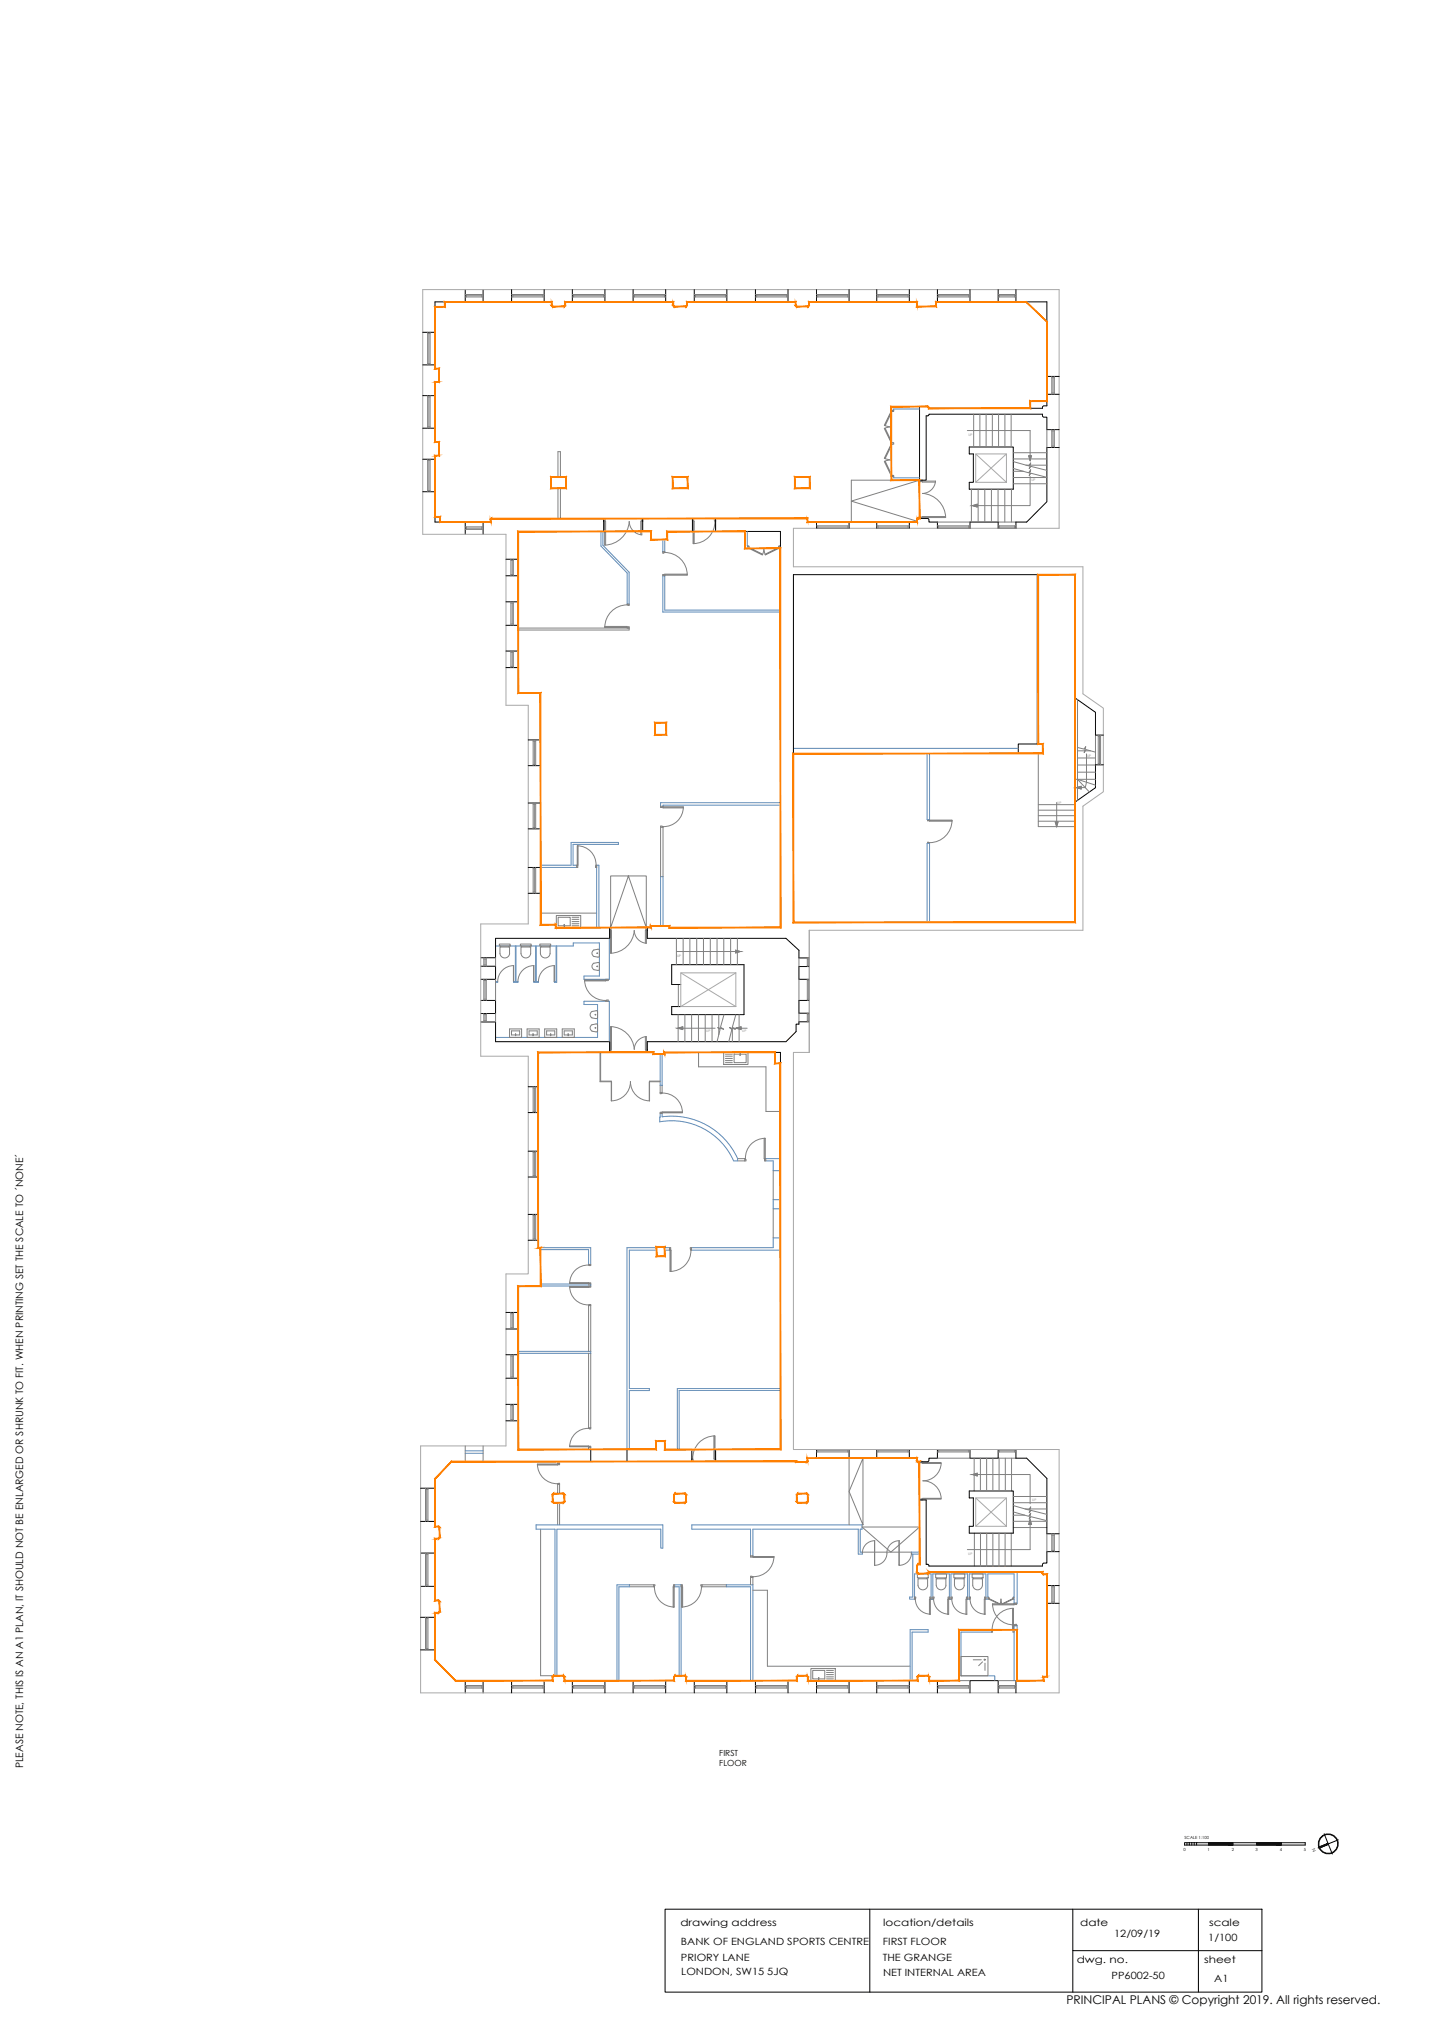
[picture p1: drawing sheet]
<svg xmlns="http://www.w3.org/2000/svg" width="594mm" height="841mm" viewBox="0 0 594 841" stroke-linecap="round" stroke-linejoin="round" font-family="sans-serif">
<!-- layer: BLOCKS -->
<g fill="none" stroke="#808080" stroke-width=".41">
<path d="M177.3 137.7v13.5M177.3 138.2h1M177.8 138.2v12.5M178.3 137.7v13.5M180.3 137.7v13.5M192.9 125.1h7.4M192.9 122.1h7.4M192.9 123.1h7.4M193.4 122.1v1M193.4 122.6h6.4M199.8 122.1v1M212.1 125.1h13.5"/>
<path d="M212.1 122.1h13.5M212.1 123.1h13.5M212.6 122.1v1M212.6 122.6h12.5M225.1 122.1v1M237.3 125.1h13.5M237.3 122.1h13.5M237.3 123.1h13.5M237.8 122.1v1M237.8 122.6h12.5M250.3 122.1v1M262.5 125.1h13.5"/>
<path d="M262.5 122.1h13.5M262.5 123.1h13.5M263 122.1v1M263 122.6h12.5M275.5 122.1v1M287.8 125.1h13.5M287.8 122.1h13.5M287.8 123.1h13.5M288.3 122.1v1M288.3 122.6h12.5M300.8 122.1v1M313.2 125.1h13.5"/>
<path d="M313.2 122.1h13.5M313.2 123.1h13.5M313.7 122.1v1M313.7 122.6h12.5M326.2 122.1v1M338.5 125.1h13.5M338.5 122.1h13.5M338.5 123.1h13.5M339 122.1v1M339 122.6h12.5M351.5 122.1v1M363.5 125.1h13.5"/>
<path d="M363.5 122.1h13.5M363.5 123.1h13.5M364 122.1v1M364 122.6h12.5M376.5 122.1v1M388.6 125.1h13.5M388.6 122.1h13.5M388.6 123.1h13.5M389.1 122.1v1M389.1 122.6h12.5M401.6 122.1v1M413.8 125.1h7.4"/>
<path d="M413.8 122.1h7.4M413.8 123.1h7.4M414.3 122.1v1M414.3 122.6h6.4M420.7 122.1v1M177.3 150.7h1M434 156v7.4M436 156v7.4M436 156.6h1.1M436.5 156.6v6.3M437.1 156v7.4M177.3 164v13.5"/>
<path d="M177.3 177h1M177.3 164.5h1M177.8 164.5v12.5M178.3 164v13.5M180.3 164v13.5M366.6 177.6l.3-.1 2.9 5.9-.3 .1zM366.6 176.3l2.9 .6-2.9 .7M369.5 170h1v.5l-1-.1zM369.5 170.4l.3 .1-2.9 6-.3-.2zM434 178.1v7.4M436 162.9h1.1M436 178.1v7.4"/>
<path d="M436 178.6h1.1M436.5 178.6v6.3M437.1 178.1v7.4M177.3 190.4v13.4M177.3 190.8h1M177.8 190.8v12.6M178.3 190.4v13.4M180.3 190.4v13.4M231.3 197.7v-10.5h1v10.5M366.6 191.3l.3-.2 2.9 5.9-.3 .2zM366.6 190l2.9 .6-2.9 .7M369.5 197.2l1-.2v.6h-1z"/>
<path d="M369.5 184.1l.3 .1-2.9 5.9-.3-.1zM369.5 183.5h1v.6h-1zM387.8 199.8h-5.4v-.8h-1.2v.7h.7v-.3h5.9a5.6 5.6 0 0 1-5.4 5.1M436 184.9h1.1M177.3 203.4h1M192.9 216.4h7.4M192.9 218.4h7.4M192.9 219.4h7.4M193.4 218.4v1M193.4 218.9h6.4M199.8 218.4v1M231.3 202.4v12.6"/>
<path d="M232.3 202.4v12.6M250.7 215.7v10.3M250.7 216.2l.2-1.2h-.6v1.2h.8v9.8M287.1 215h.5l-.2 1.1h-.3zM287.4 216.1h.4v9.2h-.4zM287.4 216.1v9.2M296.1 215h.6v1.1l-.6-.5zM296.4 216a9 9 0 0 1-9 9.3M338.5 216.4h13.5M338.5 219h13.5M338.5 218h13.5M339 218v1"/>
<path d="M339 218.5h12.5M351.5 218v1M363.5 216.4h13.5M363.5 219h13.5M363.5 218h13.5M364 218v1M364 218.5h12.5M376.5 218v1M381.9 214.5h10.1M382.4 204.5a10.3 10.3 0 0 1 9.6 10M388.6 216.4h13.5M388.6 219h13.5"/>
<path d="M388.6 218h13.5M389.1 218v1M389.1 218.5h12.5M392 214.1h-9.6v.8h-1.2v-.6l1.2 .2M401.6 218v1M413.8 216.4h7.4M413.8 219h7.4M413.8 218h7.4M414.3 218v1M414.3 218.5h6.4M420.7 218v1M211.8 231.8v6.9"/>
<path d="M211.8 232.3h1M211.8 238.2h1M212.3 232.3v5.9M212.8 231.8v6.9M214.8 231.8v6.9M265.6 221.6v-5.4h.8v-1.2h-.6v.7h.3v6M266.1 221.7a5.7 5.7 0 0 1-5.2-5.5 10.5 10.5 0 0 1-10.2 9.8M274.8 238.1l.8 .2v.4h-.8zM274.8 228.7h.8v.4l-.8 .2zM275.6 238h9.3v.3h-9.3zM275.6 238.3h9.3M275.6 229a9.3 9.3 0 0 1 9.3 9.3"/>
<path d="M310.1 226.3h.5l-.2 1h-.3zM310.6 227l5.6 2.7-.2 .3-5.6-2.7zM316.1 230l.6-2.7 .6 2.7M317.2 229.7l5.5-2.7 .2 .3-5.6 2.7zM322.7 226.3h.6v1h-.4zM429.9 238.2v70.2M430.4 238.2v70.2M211.8 249.5v9.7M211.8 258.7h1M211.8 250h1M212.3 250v8.7M212.8 249.5v9.7"/>
<path d="M214.8 249.5v9.7M250.7 259.7h9.3v.3h-9.3zM260 250.4h.8v.5l-.8-.2zM260 250.7a9.3 9.3 0 0 0-9.3 9.3M211.8 269.9v6.8M211.8 270.4h1M211.8 276.2h1M212.3 270.4v5.8M212.8 269.9v6.8M214.8 269.9v6.8M214.8 260.3h46M250.7 260h9.3"/>
<path d="M260 260l.8-.2v1.3h-46M260 260v.3M221 306.7v10.7M221 307.2h1.1M221 316.9h1.1M221.5 307.2v9.7M222.1 306.7v10.7M224.1 306.7v10.7M454.2 304.7v12.3M455.3 316.5h1M455.3 305.2h1M455.3 304.7v12.3"/>
<path d="M455.8 305.2v11.3M456.3 304.7v12.3M221 332.9v10.7M221 333.4h1.1M221.5 333.4v9.7M222.1 332.9v10.7M224.1 332.9v10.7M273.9 334.2h1v.3l-1 .2zM274.9 334.5h8.4v.4h-8.4zM274.9 334.5h8.4M283.3 334.5a8.1 8.1 0 0 1-8.4 8.1M384.6 339.7h.8v.3l-.8 .2z"/>
<path d="M394.7 340a9.3 9.3 0 0 1-9.3 9.3M221 359.6v10.7M221 343.1h1.1M222.1 359.6v10.7M224.1 359.6v10.7M239.1 358.6h.3l.1 1h-.4zM239.4 350.6h.2v8h-.2zM239.4 350.6v8M239.4 350.6a7.8 7.8 0 0 1 7.7 8M247.1 358.6h.3v1h-.5zM273.9 342.9h1M274.9 342.6l-1-.2v21"/>
<path d="M274.9 342.6v20.8M384.6 349.1l.8 .2v.3h-.8zM385.4 340h9.2v.4h-9.2zM385.4 340h9.2M221 360.1h1.1M221 369.8h1.1M221.5 360.1v9.7M224.1 378.5h23.3M230.6 379.5h10.1v5h-10.1zM200.6 400h1M200.6 397.5h1M200.6 397v3.5"/>
<path d="M201.1 397.5v2.5M201.6 397v3.5M205.4 397v3.5M207 391.3h4.5v.8h-4.5zM207.5 392.1v.4h3.5v-.4M207.5 392.5h-.2v2.7a2.01 2.01 0 0 0 2 1.9 2.01 2.01 0 0 0 2-1.9M211 392.5h.2v2.7M215.7 391.3h4.5v.8h-4.5zM216.2 392.1v.4h3.6v-.4M216.2 392.5h-.2v2.7a2.01 2.01 0 0 0 2 1.9 2.01 2.01 0 0 0 2-1.9v-2.7h-.2M223.8 391.3h4.5v.8h-4.5zM224.3 392.1v.4h3.5v-.4"/>
<path d="M224.3 392.5h-.3v2.7a2.01 2.01 0 0 0 2 1.9 2.01 2.01 0 0 0 2-1.9v-2.7h-.2M233.8 383.7h-2.4v-3.5h5v3.5h-2.4M233.8 383.2l.2 .7zM237.2 383.7h2.8M237.2 381.1h2.8M237.2 382h2.8M237.2 380.2h2.8M237.2 382.9h2.8M246.2 393.8l1.8-.4 .5 .5-.1 2.6-.4 .2-1.8-.3M246.2 393.8a1.5 1.5 0 0 0 0 2.6M246.2 399.2a1.5 1.5 0 0 0 0 2.7M247.9 399l-1.7 .3"/>
<path d="M247.9 399l.6 .3v2.5M253.1 385.2v9.9a10.1 10.1 0 0 0 9.8-9.4 5.5 5.5 0 0 0 5.1 5.3v-5.8h-.3v-.7h.7v1.2h-.9v5.3M253.1 385.7l.2-1.2h-.6v1.2h.8v9.4M331.2 397.1v3.5M334.7 397.5h.8M334.7 397.1v3.5M335.1 397.5v2.7M335.5 397.1v3.5M200.6 414.2h1M200.6 405.9v8.8M200.6 406.4h1M201.1 406.4v7.8"/>
<path d="M201.6 405.9v8.8M205.4 405.9v8.8M212.9 400.3v6.6zM213 400.2a6.6 6.6 0 0 0-6.7 6.7M221.2 400.3l.1 6.6zM221.3 400.2a6.6 6.6 0 0 0-6.6 6.7M229.7 400.3l.1 6.6zM229.8 400.2a6.6 6.6 0 0 0-6.6 6.7M242.3 406.3h8.8v.3h-8.7zM242.3 406.3h8.8M242.4 406.2a8.5 8.5 0 0 0 8.7 8.5M245.1 419.5l2-.6 .5 .2-.1 3-2.4-.4-.5-1.1z"/>
<path d="M248.5 401.8l-.5 .4-1.8-.3M251.1 405.9h1v.6l-1-.2zM251.1 414.7l1-.2v.5h-1zM281.2 408.1v9.1M331.2 405.9v8.8M331.2 420v3.5M334.7 406.3h.8M334.7 414.3h.8M334.7 400.2h.8M334.7 405.9v8.8M334.7 420v3.5M335.1 406.3v8"/>
<path d="M335.5 405.9v8.8M335.5 420v3.5M200.6 423.1h1M200.6 420.1v3.5M200.6 420.6h1M201.1 420.6v2.5M201.6 420.1v3.5M205.4 420.1v3.5M211.2 426.5h5v3.5h-5zM213.7 428.5l.1 .8zM213.7 429h-1.7v-1.7h3.4v1.7h-1.6M218.5 426.5h5v3.5h-5z"/>
<path d="M220.9 428.5l.2 .8zM220.9 429h-1.6v-1.7h3.4v1.7h-1.6M225.8 426.5h5v3.5h-5zM228.2 428.5l.2 .8zM228.2 429h-1.6v-1.7h3.4v1.7h-1.6M233.1 426.5h5v3.5h-5zM235.5 428.5l.2 .8zM235.5 429h-1.6v-1.7h3.4v1.7h-1.6M245.1 425l2-.6 .5 .2-.1 3-2.4-.5-.5-1.1zM248.8 436.2v12.2h4.7l-.1 7.9M249 436.2v11.9h4.4v8.2M253.5 425.6v9.4h-.8v1.2h.6l-.2-1.2"/>
<path d="M268 429.7v5.8h-.3v.7h.7v-1.2h-.9v-5.2M268 429.6a5.5 5.5 0 0 0-5.1 5.4 10.1 10.1 0 0 0-9.8-9.5v10M289.6 436.2v6h27.9v18.5h6.1M300 436.2h10.1v5h-10.1zM300.7 437h2.9M300.7 439.6h2.9M300.7 438.7h2.9M300.7 437.8h2.9M306.8 437h-2.5v3.5h5v-3.5h-2.4M306.8 436.7l.1 .8zM334.7 423.1h.8M334.7 420.4h.8"/>
<path d="M335.1 420.4v2.7M221 450.5v10.7M221 451h1.1M221.5 451v9.7M222.1 450.5v10.7M223.1 450.5v10.7M261.3 448.4h.1M261.4 448.4a7.9 7.9 0 0 1-8 7.9M261.4 448.4a7.9 7.9 0 0 0 7.9 7.9M273.7 449.9v3.4l.8-.2v-3.2M273.7 448.4h-4.5l.1 7.9M273.7 448.1h-4.4v8.2"/>
<path d="M273.7 452.8h.8M274.5 453.1a8.1 8.1 0 0 1 8.4 8.1M300.7 440.5h2.9M221 477.2v10.7M221 460.7h1.1M221 477.7h1.1M221.5 477.7v9.7M222.1 477.2v10.7M223.1 477.2v10.7M273.7 461l.8 .2v.3h-.8zM274.5 461.2h8.4M282.9 460.9h-8.4v.3h8.4"/>
<path d="M282.9 460.9v.3M316.8 471.8h.4v8.5h-.4zM317.1 471.8a8.1 8.1 0 0 0-8.1 8.4M317.2 471.8v8.5M221 487.4h1.1M305.8 480.3h3.2M308.7 480.3v.9M309 480.3l.2 .9h-3.4M317.2 480.3h.3v.9h-.6zM320.5 485.3v12M221 513.6h1.1M221 503.9h1.1"/>
<path d="M221 503.4v10.7M221.5 503.9v9.7M222.1 503.4v10.7M223.1 503.4v10.7M277.5 517.2h.5l-.2 1h-.3zM277.8 518.2h.4v8.8h-.4zM277.8 518.2v8.8M286.2 517.2h.5v1h-.3zM286.4 518.1a8.6 8.6 0 0 1-8.5 8.9M320.5 501v12.1M236.2 531.7h7.8v.3h-7.8zM236.2 533.3h7.8v.3h-7.8z"/>
<path d="M236.2 532h7.8M236.2 533.3h7.8M236.2 533.3a7.6 7.6 0 0 0 7.8 7.6M244 532l.9-.2v.4h-.9zM244 524.1h.9v.5l-.9-.2zM244 533h.9v.5l-.9-.2zM244 524.4a7.6 7.6 0 0 0-7.8 7.5M211.8 544v6.9M211.8 550.4h1M211.8 544.5h1M212.3 544.5v5.9M212.8 544v6.9"/>
<path d="M214.8 544v6.9M244 540.9l.9-.2v19.4M244 540.9v19.2M244 541.2h.9M211.8 561.5v9.8M211.8 562h1M211.8 570.8h1M212.3 562v8.8M212.8 561.5v9.8M214.8 561.5v9.8M244 560.9v31.2M244.9 560.9v31.4l-.9-.2"/>
<path d="M192.9 599.3v6.5M200.3 599.3v6.5M211.8 588.5h1M211.8 582.6h1M211.8 582.1v6.8M212.3 582.6v5.9M212.8 582.1v6.8M214.8 582.1v6.8M236.2 599.3h7.8v.3h-7.8zM236.2 599.6h7.8M244 599.6l.9-.1v.4h-.9zM244 591.8h.9"/>
<path d="M244 592.1a7.6 7.6 0 0 0-7.8 7.5M296 595.2h.3v9.5h-.3zM296.3 595.2v9.5M296.4 595.2a9.2 9.2 0 0 0-9.2 9.5M176.4 616.9v13.7M176.4 617.4h1M176.9 617.4v12.7M177.4 616.9v13.7M180.3 616.9v13.7M222.8 606.9h8.4v.4h-8.4zM222.8 606.9h8.4M222.8 606.9a8.1 8.1 0 0 0 8.4 8.1"/>
<path d="M231.2 606.6h.8v.5l-.8-.2zM231.2 615l.8-.2v4.3M231.2 615v4.1M231.2 615.3h.8M286.8 604.7h.4l.2 1.1h-.6zM296.3 604.7h.4v1.1h-.6zM338.5 604.4h13.5M338.5 600.8h13.5M338.5 601.8h13.5M339 600.8v1M339 601.3h12.5M351.5 600.8v1"/>
<path d="M363.5 604.4h13.5M363.5 600.8h13.5M363.5 601.8h13.5M364 600.8v1M364 601.3h12.5M376.5 600.8v1M381.6 605.9h1v.3l-1 .2zM382.6 606.2h7.6v.4h-7.6zM388.6 604.4h13.5M388.6 600.8h13.5M388.6 601.8h13.5M389.1 600.8v1"/>
<path d="M389.1 601.3h12.5M390.2 606.6a7.6 7.6 0 0 1-7.6 7.2 7.5 7.5 0 0 1 7.6 7.2M401.6 600.8v1M413.8 604.4h7.4M413.8 600.8h7.4M413.8 601.8h7.4M414.3 600.8v1M414.3 601.3h6.4M420.7 600.8v1M176.4 630.1h1M224.1 633.8v60.8h5.4M231.2 622.9v9.2"/>
<path d="M232 622.9v9.2M362.6 638.7v10.1a5.1 5.1 0 0 0 5.1-5.1M362.6 638.7v10.1M362.7 638.6a5.1 5.1 0 0 0-5.2 5.1M372.8 638.7l-.1 10.1a5.1 5.1 0 0 0 5.2-5.1M372.8 638.7v10.1M372.8 638.6a5.1 5.1 0 0 0-5.1 5.1M381.6 621.3l1 .1v.3h-1zM382.6 621.1h7.6v.3h-7.6zM434 635.7v7.5M436 635.7v7.5M436 636.3h1.1"/>
<path d="M436.5 636.3v6.3M437.1 635.7v7.5M176.4 643.7v13.8M176.4 657h1M176.4 644.3h1M176.9 644.3v12.7M177.4 643.7v13.8M180.3 643.7v13.8M260.9 656.9h10.6l-.2 .8M260.9 657.7h10.4M271 656.9v.8M271.3 657.7a8.1 8.1 0 0 0 8.1 8.4"/>
<path d="M279.1 657.7h.3v8.4h-.3zM279.2 656.9h.5v.8h-.3zM279.4 657.7v8.4M282.4 656.9h.5l-.2 .8h-.3zM282.7 657.7h.3v8.4h-.3zM282.7 657.7v8.4M290.8 657.7a8.1 8.1 0 0 1-8.1 8.4M290.8 657.7h10.3M291.1 656.9v.8M301.1 656.9h-10.5l.2 .8M311.1 644.9h1v.3l-1 .2zM311.1 653.9h1"/>
<path d="M312.1 645.2h8.7v.4h-8.7zM312.1 653.6l-1-.2v3.5M312.1 659.2h6v31.5h59.2M312.1 653.6v3.3M312.1 645.2h8.7M320.8 645.2a8.4 8.4 0 0 1-8.6 8.3M362.5 648.4h.1M372.7 648.4h.1M380.3 652.4h4.5v1.6h-4.5zM380.8 654v.4h3.5v-.4M380.8 654.4h-.2v2.7a2.01 2.01 0 0 0 2 1.9 2.01 2.01 0 0 0 2-1.9M384.3 654.4h.3v2.7"/>
<path d="M387.9 652.4h4.5v1.6h-4.5zM388.4 654v.4h3.5v-.4M388.4 654.4h-.3v2.7a2.04 2.04 0 0 0 2 1.9 2.04 2.04 0 0 0 2.1-1.9l-.1-2.7h-.2M395.4 652.4h4.6v1.6h-4.6zM395.9 654v.4h3.6v-.4M395.9 654.4h-.2v2.7a2.04 2.04 0 0 0 2 1.9 2.04 2.04 0 0 0 2-1.9v-2.7h-.2M403 652.4h4.5v1.6h-4.5zM403.5 654v.4h3.5v-.4M403.5 654.4h-.2v2.7a2.01 2.01 0 0 0 2 1.9 2.01 2.01 0 0 0 2-1.9v-2.7h-.3M434 657.2v7.4M436 657.2v7.4M436 642.6h1.1"/>
<path d="M436 657.7h1.1M436.5 657.7v6.4M437.1 657.2v7.4M176.4 670.4v13.5M176.4 670.9h1M176.9 670.9v12.5M177.4 670.4v13.5M180.3 670.3v13.6M379.1 662h.5l-.2 .8h-.3zM379.5 662.8a6.2 6.2 0 0 0 6.2 6.3M385.3 662.8h.4v6.3h-.4zM385.5 662h.5v.8h-.3z"/>
<path d="M386.7 662h.5l-.2 .8h-.3zM387.1 662.8a6.2 6.2 0 0 0 6.2 6.3M392.9 662.8h.4v6.3h-.4zM393.1 662h.5v.8h-.3zM394.3 662h.5l-.2 .8h-.3zM394.6 662.8a6.2 6.2 0 0 0 6.2 6.3M400.5 662.8h.3v6.3h-.3zM400.6 662h.6v.8h-.4zM401.8 662h.5l-.2 .8h-.3zM402.2 662.8a6.2 6.2 0 0 0 6.2 6.3M408.1 662.8h.3v6.3h-.3zM408.2 662h.5v.8h-.3z"/>
<path d="M409.7 662.1h.3l-.1 .7h-.2zM410 662.6l4.6 2.2-.2 .2-4.5-2.2zM411 675.5h.3l.2 1h-.5zM411.4 664.9h9v.3h-9zM411.4 664.9h9M411.5 664.8a8.7 8.7 0 0 0 9 8.7M414.5 665l.5-2.2 .5 2.2M415.4 664.8l4.5-2.2 .1 .2-4.5 2.2zM419.8 666.7h.3v8.8h-.3zM419.9 662.1h.4v.7h-.3zM420.1 675.5h.3v1h-.5zM420.1 666.7v8.8"/>
<path d="M420.1 666.7a8.8 8.8 0 0 0-8.8 8.8M420.4 664.5h1.1v.6l-1.1-.2zM420.4 673.5l1.1-.2v.5h-1.1zM436 664.1h1.1M176.4 683.4h1M192.9 696.6h7.4M192.9 699.7h7.4M192.9 698.7h7.4M193.4 699.2h6.4M193.4 698.7v1M199.8 698.7v1M212.1 696.6h13.5"/>
<path d="M212.1 699.7h13.5M212.1 698.7h13.5M212.6 699.2h12.5M212.6 698.7v1M225.1 698.7v1M237.3 696.6h13.5M237.3 699.7h13.5M237.3 698.7h13.5M237.8 699.2h12.5M237.8 698.7v1M250.3 698.7v1M262.5 696.6h13.5"/>
<path d="M262.5 699.7h13.5M262.5 698.7h13.5M263 699.2h12.5M263 698.7v1M275.5 698.7v1M287.8 696.6h13.5M287.8 699.7h13.5M287.8 698.7h13.5M288.3 699.2h12.5M288.3 698.7v1M300.8 698.7v1M313.2 696.6h13.5"/>
<path d="M313.2 699.7h13.5M313.2 698.7h13.5M313.7 699.2h12.5M313.7 698.7v1M326.2 698.7v1M336.2 691.6h10.1v5h-10.1zM338.5 696.6h13.5M338.5 699.7h13.5M338.5 698.7h13.5M339 699.2h12.5M339 698.7v1M339.3 695.9h-2.4v-3.5h5v3.5h-2.4"/>
<path d="M339.3 695.4l.2 .7zM342.6 695.9h2.9M342.6 693.2h2.9M342.6 694.1h2.9M342.6 692.4h2.9M342.6 695.1h2.9M351.5 698.7v1M363.5 696.6h13.5M363.5 699.7h13.5M363.5 698.7h13.5M364 699.2h12.5M364 698.7v1"/>
<path d="M376.5 698.7v1M388.6 696.6h13.5M388.6 699.7h13.5M388.6 698.7h13.5M389.1 699.2h12.5M389.1 698.7v1M398.4 686.6h11.2v8h-11.2zM401.6 698.7v1M403.5 688h3.3M407.3 688.8l-1.6 1.6M408.3 689.4v3M413.8 696.6h7.4"/>
<path d="M413.8 699.7h7.4M413.8 698.7h7.4M414.3 699.2h6.4M414.3 698.7v1M420.7 698.7v1"/>
<circle cx="247.6" cy="395.1" r=".15"/>
<circle cx="247.6" cy="400.6" r=".15"/>
<circle cx="246.9" cy="420.6" r=".15"/>
<circle cx="246.9" cy="426" r=".15"/>
<circle cx="408.2" cy="688" r=".23"/>
</g>
<!-- layer: WALLS -->
<g fill="none" stroke="#000" stroke-width=".41">
<path d="M192.9 120v5.1h-12.6v12.6h-5M200.3 120v5.1h11.8v-5.1M225.6 120v5.1h3.1v1.5l.5 .4h4.8l.4-.4v-1.5h2.9v-5.1M250.8 120v5.1h11.7v-5.1M276 120v5.1h3.1v1.5l.4 .4h4.9l.4-.4v-1.5h3v-5.1M301.3 120v5.1h11.9v-5.1M326.7 120v5.1h3.1v1.5l.4 .4h4.8l.4-.4v-1.5h3.1v-5.1M352 120v5.1h11.5v-5.1M377 120v5.1h3.1v1.9h8v-1.9h.5v-5.1M402.1 120v5.1h11.7v-5.1M421.2 120v5.1h12.8v30.9h5.1M175.3 151.2h5v1.6h1.6v5.6h-1.6v5.6h-5"/>
<path d="M175.3 177.5h5v5.7h1.6v5.6h-1.6v1.6h-5M439.1 163.4h-5.1v4.8h-1.4l-.4 .4v.6h-47.1l-.4-.6h-3.5v30.4h2.8v-26.6h.7l.4-.7h47.1v.8l.4 .4h1.4v5.2h5.1M228.5 197.7h6.2v4.7h-6.2zM278.8 197.7h6.2v4.7h-6.2zM329.5 197.7h6.2v4.7h-6.2zM401.8 185.3h18.3v17.5h-18.3v-2.9h1.7v-11.7h-1.7zM439.1 185.5h-5.1v22.5l-8.4 8.4h-4.4v2.6M175.3 203.8h5v12.6h12.6v5.1M266.4 215h20.7v5.3h-10.5v3.3h-6.7v-3.3h-3.5zM338.5 219v-2.6h-3.8v-1.4h-38v5.3h26.9v164.2h-46.1v-.6h-7.7v.6h-1.4v4.4h57.4l5.4 5v3.2h4.3M352 219v-2.6h11.5v2.6M377 219v-2.6h3.2v-1.1l.4-.4h4.1l.4 .4v1.1h3.5v2.6"/>
<path d="M402.1 219v-2.6h11.7v2.6M200.3 221.5v-5.1h3.1v-1.1l.4-.3h46.5v5.3h-35.5v11.5h-5M209.8 238.7h5v10.8h-5M209.8 259.2h5v10.7h-5M209.8 276.7h5v10.6h9.3v19.4h-5.1M271.5 299.6h4.7v4.9h-4.7zM219 317.4h5.1v15.5h-5.1M422.1 308.4h10.2v3.9h-10.2zM457.4 304.7h-3.2v-9.4l-8.5-6v-51.1h-116.8v144.1h116.8v-49.8l8.5-6v-9.5h3.2M219 343.6h5.1v16h-5.1M219 370.3h5.1v13h6.3v1.2h22.3v4.4h-47.3v8.1h-6.1M199.3 400.5h6.1v5.4h-6.1"/>
<path d="M199.3 414.7h6.1v5.4h-6.1M282.2 408.1h-3.7v-8.2h29.9v20.7h-29.9v-3.4h3.7M335.5 414.7h-4.3v5.3h4.3M335.5 400.6h-4.3v5.3h4.3M199.3 423.6h6.1v8.2h47.3v4.4h-29.6v14.3h-4.1M335.5 423.5h-4.3v1h-1.2v3.1l-4.2 4.2h-57.4v4.4h2.5v.7h4.5v-.7h48.2v164.6h-26.9v5h33.5v.2h4.1l.4-.4v-1.2h3.8v-3.6M219 461.2h4.1v16h-4.1M219 487.9h4.1v15.5h-4.1M219 514.1h4.1v3.1h1v15.9h-9.3v10.9h-5M272.2 516.8h3.3v3.9h-3.3zM209.8 550.9h5v10.6h-5M209.8 571.3h5v10.8h-5"/>
<path d="M209.8 588.9h5v11.9h30.1v5h-57.7l-6.9 7.1v4h-5.9M229.5 619.1h4.1l.4 .4v3l-.4 .4h-4.1l-.4-.4v-3zM259.9 600.8h12v-3.4h3.7v3.4h11.2v5h-26.9zM279.8 619.1h4.3l.3 .4v3l-.3 .4h-4.3l-.4-.4v-3zM330.7 619.1h3.8l.4 .4v3l-.4 .4h-3.8l-.4-.4v-3zM352 600.8v3.6h11.5v-3.6M377 600.8v3.6h3.2v1.1l.4 .4h4.1l.4-.4v-1.1h3.5v-3.6M401.8 618h18.3v17.5h-18.3v-2.8h1.7v-11.8h-1.7zM402.1 600.8v3.6h11.7v-3.6M421.2 600.8v3.6h4.4l8.4 8.4v22.9h5.1M174.4 630.6h5.9v2.1h1.5l.4 .5v4.1l-.4 .4h-1.5v6h-5.9M174.4 657.5h5.9v5.9h1.5l.4 .4v4.3l-.4 .4h-1.5v1.9h-5.9"/>
<path d="M439.1 643.2h-5.1v4.7h-1.4l-.4 .4v.8h-47.1l-.4-.7h-.7v-26.7h-2.8v26.7h-.6l-.4 .4v3l.4 .5h4.1l.4-.8h47.1v.7l.4 .4h1.4v4.6h5.1M439.1 664.6h-5.1v30.4h-1.4v1.6h-11.4v5.1M174.4 683.9h5.9v4.1l8.5 8.6h4.1v5.1M200.3 701.7v-5.1h11.8v5.1M225.6 701.7v-5.1h3.5v-1.6l.4-.4h4.1l.4 .4v1.6h3.3v5.1M250.8 701.7v-5.1h11.7v5.1M276 701.7v-5.1h3.4v-1.6l.4-.4h4.3l.3 .4v1.6h3.4v5.1M301.3 701.7v-5.1h11.9v5.1M326.7 701.7v-5.1h3.6v-1.6l.4-.4h3.8l.4 .4v1.6h3.6v5.1M352 701.7v-5.1h11.5v5.1M377 701.7v-5.1h3.4v-1.6l.4-.4h4l.4 .4v1.6h3.4v5.1M402.1 701.7v-5.1h11.7v5.1"/>
<path d="M541.1 763.8v1M546.8 765.8l-.4 .2M549 760.1l.1 .4M552.2 768.1l.1 .4M554.8 762.6l-.3 .1M275.7 791.4h247.5v34.3h-247.5zM360.6 791.4v34.3M444.8 791.4v34.3M496.8 791.4v34.3M444.8 808.6h78.4"/>
</g>
<!-- layer: Whatch -->
<path d="M175.3 120h263.8v99h-110.2v15.9h120v52.7l8.5 5.9v34.7l-8.5 6v51.4h-113.4v50.6h-6.6v164.6h110.2v100.9h-264.7v-102.4h35.4v-71.2h9.2v-90.3h-19.7v-54.8h19.7v-90.7h-9.2v-70.8h-34.5zM404.5 188.2h12.7v11.7h-12.7zM404.5 188.2l12.7 11.7M417.2 188.2l-12.7 11.7M282.2 403.3l22.9 13.9M305.1 403.3h-22.9v13.9h22.9M305.1 403.3v13.9M305.1 403.3l-22.9 13.9M404.5 620.9h12.7v11.8h-12.7zM404.5 620.9l12.7 11.8M417.2 620.9l-12.7 11.8" fill="none" stroke="#a8a8a8" stroke-width=".41"/>
<!-- layer: Partitions -->
<g fill="none" stroke="#5c8ab8" stroke-width=".41">
<path d="M184.4 125.1v2.1h-4.1M425.5 125.1l8.5 8.3M381.2 168.6h-11.7v1.4M381.2 169.5h-10.7v.5M434 166.3h-6.9v2.9M369.5 197.6v1.4h11.7M370.5 197.6v.5h10.7M180.3 214.2h2.2v2.2M249.1 220.3v6l10.9 11.2v12.9h.8v-13.2l-10.9-11.2v-5.7M274.8 223.6v5.1h.8v-5.1M308.8 220.3v7h1.3v-1h-.3v-6M323.6 226.3h-.3v1h.3"/>
<path d="M323.6 252.9h-48v-14.2h-.8v15h48.8M328.9 312.3h55.4v27.4h1.1v-27.4h36.7M328.9 310.2h93.2M323.6 333.7h-48.7v.5M323.6 332.7h-49.7v1.5M224.1 359.6h15M224.1 358.6h12.7v-9.4h19.6v.8h-18.8v8.6h1.5M213.7 392.1v14.8h-.8v.2h1.8v-.2h-.8v-14.8M222 392.1v14.8h-.7v.2h1.9v-.2h-.9v-14.8M230.5 392.1v14.8h-.8M230.8 392.1v15h-1v-.2M247.4 384.5v-25.9h.9v25.9"/>
<path d="M252.6 388.9v17h-10.5v-1.3h6.4v-13.8h-10.8v1.3h-32.3M273.9 383.9v-20.5h1v20.5M384.3 382.3v-32.7h1.1v32.7M205.4 406.9h.9v.2h-.9M205.4 430h42.3v-13.6h-5.6v-1.4h10.5v16.8M273.7 436.9v13h.8v-13M321.3 436.2v4.6h2.3M273.7 461.5l-.2 3.5a28 28 0 0 1 30.6 16.1M274.5 461.5v1.4M274.5 462.9a30 30 0 0 1 31.3 17.3M305.8 480.3v.9h-1.7M317.5 481.2h3v4.1h3.1"/>
<path d="M317.5 480.3h6.1M323.6 497.3h-3.1v3.7h3.1M224.1 518h19.9v6.1M224.1 517.2h20.8v6.9M272.2 518.2h-11.3v57.3h8.3v.9h-8.3v24.4M272.2 517.2h-12.3v83.6M275.5 517.2h2M275.5 518.2h2M286.7 518.2h36.9M323.6 513.1h-3.1v4.1h-33.8M224.1 532.2h20.8v.8h-20.8M214.8 560.1h30.1v.8h-30.1"/>
<path d="M323.6 576.4h-42v24.4M323.6 575.5h-42.8v25.3M244 599.9v.9M244.9 599.9v.9M192.9 602.4h7.4M192.9 601.4h7.4M231.2 605.8v.8M232 605.8v.8M279.7 656.9h2.7v37.7M279.7 657.7h1.9v36.9M311.1 644.9v-11.1h-24.3v-1.7h70.6v1.7h-.8v9.6h.9v.8h-1.7v-10.4h-43.7v11.1M378.4 644.2v17.8h-1.3v.8h2v-10.4h6.9v10.4h.7v-10.4h6.9v10.4h.7v-10.4h6.9v10.4h.6v-10.4h6.9v10.4h1l-.2-10.4h10.9v12.1h1.3v-13"/>
<path d="M381.2 643.4h-3.4v.8h3.4M411 676.5h-12.6v18.1h14v2M411 675.5h-13.4v21.1M230.1 694.6v-60.8h-7.9v-1.7h52.6v9.6h-.9v-7.9h-43v60.8M255.8 696.6v-39.7h5.1v.8h-4.3v38.9M311.1 696.6v-38.9h-10v-.8h11v39.7M377.3 696.6v-21.1h7.5v1h-6.7v20.1M420.4 696.6v-22.8h1.3v22.8"/>
</g>
<!-- layer: Stairs -->
<g fill="none" stroke="#808080" stroke-width=".41">
<path d="M401 178.5h26.1v10.4M403.6 171.7v13.6M406.2 171.7v13.6M408.8 171.7v13.6M411.4 171.7v13.6M414 171.7v13.6M416.6 171.7v13.6M419.2 171.7v13.6M369.5 199h-16.6v17.4M381.2 199l-28.3 8.7 27.3 8.4M420.1 191.3l6.4 1.8 .8-1.3-.6 2.5 .7-1 6.6 1.7M420.1 194.2l6.4 1.8 .8-1.3-.6 2.5 .7-1 6.6 1.7"/>
<path d="M420.1 187.6h13.9M420.1 190.2h13.9M420.1 195.4h4.2M420.1 197.9h13.9M425.3 192.8h1.4M426.5 188.9h1.1l-.5 2zM426.8 195.4h.3M427.1 197.5v12.1h-22M427.1 192.8h6.9M402.7 202.8v13.6M403.2 209.6l1.9-.6v1.2zM405.5 202.8v13.6"/>
<path d="M408.3 202.8v13.6M411 202.8v13.6M413.8 202.8v13.6M416.6 202.8v13.6M419.3 202.8v13.6M420.1 200.5h13.9M445.7 289.3v33.7h1l7.5 2.4M446.7 290v33h7.5M430.4 312.3v30.3h15.3M446.7 309.8l2.7 .7 .7-1-.6 2.5 .8-1.3 3.9 1.1M446.7 317.1h7.5M446.7 314.2h7.5"/>
<path d="M446.7 311.2h3M450 311.2h2.1M450.4 312.5v11.8l-.5 2.2h-1.7M430.4 333.5h15.3M430.4 338.1h15.3M430.4 335.8h15.3M438.1 332.6v8.1M446.3 326.5l1.9-.6v1.2zM446.7 320.1h7.5M451.6 328.3l-4.9-5.3v8.8M430.4 340.4h15.3M437.5 340.7h1.1l-.5 1.9z"/>
<path d="M253.2 363.1h14.7v21.4l-7.4-21.4-7.3 21.4zM252.7 384.5h15.7M280.4 388.9v11M280.4 394.4h24.6M283.2 388.9v11M286 388.9v11M288.8 388.9v11M291.6 388.9v11M294.5 388.9v11M297.3 388.9v11M300.1 388.9v11M302.9 388.9v11"/>
<path d="M305 393.9l1.9 .5-1.9 .6zM305.7 388.9v11M281.1 426.2l1.9-.6v1.1zM281.1 420.6v11.2M283 426.2h13.5M283.9 420.6v11.2M286.7 420.6v11.2M289.6 420.6v11.2M292.4 420.6v11.2M295.2 420.6v11.2M298 420.6v5.5M298 426.3v2.6"/>
<path d="M300.1 420.6l-1.4 5.2 1.3 .8-2.5-.7 1 .8-1.2 5.1M303.6 426.3v5.5M305.1 420.6l-1.5 5.2 1.3 .8-2.5-.7 1 .8-1.3 5.1M305.3 426.2l1.9-.6v1.1zM306.4 420.6v11.2M307.2 426.2h2.6M352 604.4v27.7M403.2 611.2l1.9-.6v1.2zM403.9 604.4v13.6M405.1 611.2h22v12.1M406.4 604.4v13.6M409 604.4v13.6"/>
<path d="M411.6 604.4v13.6M414.2 604.4v13.6M416.8 604.4v13.6M419.4 604.4v13.6M357.4 633h23.8l-11.9 10.4zM357.4 632.1h.4l-5.8-13.9 5.8-13.8v27.7M403.9 635.5v13.6M406.5 635.5v13.6M409.1 635.5v13.6M411.6 635.5v13.6M414.1 635.5v13.6M416.7 635.5v13.6"/>
<path d="M419.2 635.5v13.6M420.1 624.1l6.4 1.8 .8-1.3-.6 2.5 .7-1 6.6 1.6M420.1 626.7l6.4 1.8 .8-1.3-.6 2.5 .7-1 6.6 1.6M420.1 633.2h13.9M420.1 620.3h13.9M420.1 622.9h13.9M420.1 628h4.7M420.1 630.6h13.9M424.9 625.5h1.9M426.8 628h.3M427.1 629.9l.5 2h-1.1zM427.1 631.9v10.4h-26.1"/>
<path d="M427.1 625.5h6.9M357.5 643.4h20.3"/>
</g>
<g fill="#808080" stroke="#808080" stroke-width=".41">
<path d="M427.1 629.9l.5 2h-1.1z"/>
<path d="M437.5 340.7h1.1l-.5 1.9z"/>
<path d="M426.5 188.9h1.1l-.5 2z"/>
<path d="M403.2 611.2l1.9-.6v.6zM403.2 611.2l1.9 .6v-.6z"/>
<path d="M446.3 326.5l1.9-.6v.6zM446.3 326.5l1.9 .6v-.6z"/>
<path d="M403.2 209.6l1.9-.6v.6zM403.2 209.6l1.9 .6v-.6z"/>
<path d="M305 393.9l1.9 .5h-1.9zM305 394.4v.6l1.9-.6z"/>
<path d="M281.1 426.2l1.9-.6v.6zM281.1 426.2l1.9 .5v-.5z"/>
<path d="M305.3 426.2l1.9-.6v.6zM305.3 426.2l1.9 .5v-.5z"/>
</g>
<!-- layer: NIA -->
<g fill="#ff7f00" stroke="#ff7f00" stroke-width=".41">
<path d="M433.9 652.7v42.1l.3 .3zM433.9 652.7l.3-.3v42.7zM432.5 652.7h1.4l.3-.3zM432.6 652.4h1.6l-1.7 .3zM432.1 652.2l.4 .5 .1-.3zM432.1 652.2l.3-.1 .2 .3zM432.1 651.7v.5l.3-.1zM432.1 651.7l.3-.3v.7zM385.2 651.7h46.9l.3-.3zM384.9 651.4h47.5l-47.2 .3zM384.9 651.4l.3 .5zM384.9 651.4l.3 .5zM384.9 651.7l-.2 .7 .5-.5zM384.9 651.7l-.2 .7-.1-.3zM380.5 652.4h4.2l-.1-.3zM380.7 652.1h3.9l-4.1 .3zM380.1 651.9l.4 .5 .2-.3zM380.1 651.9l.3-.2 .3 .4zM380.1 648.8v3.1l.3-.2zM380.1 648.8l.3 .1v2.8zM380.5 648.3l-.4 .5 .3 .1zM380.5 648.3l-.1 .6zM380.5 648.3l.2 .3 .3-.3zM380.7 648.6l.3-.3 .3 .3zM381 606v42.3l.3 .3zM381 606l.3-.3v42.9zM380.5 606l.8-.3zM380.7 605.7h.6l-.8 .3zM380.1 605.6l.4 .4 .2-.3zM380.1 605.6l.6 .1zM380.1 604.5v1.1l.3-.2zM380.1 604.5l.3-.2v1.1zM334.9 604.5h45.2l.3-.2zM334.6 604.3h45.8l-45.5 .2zM334.6 604.3l.3 1.4v-1.2zM334.6 604.3l.3 1.4-.3-.1zM334.6 605.6l-.2 .6 .5-.5zM334.3 605.9l.3-.3-.2 .6zM330 606.2h4.4l-.1-.3zM330 606.2l.3-.3h4zM330 605.9v.3l.3-.3zM330 605.9l.3-.3zM187.3 605.9h142.7l.3-.3zM187.2 605.6h143.1l-143 .3zM187.2 605.6l-6.7 7.4 6.8-7.1zM187.2 605.6l-6.7 7.4-.3-.1zM180.2 612.9l.3 19.7v-19.6zM180.2 612.9l.3 19.7-.3 .3zM180.2 632.9l1.7-.3h-1.4zM180.2 632.9l1.7-.3-.2 .3zM181.9 632.6l-.2 .3 .7 .2zM181.7 632.9l.7 .2zM182.1 633.2l.3 4.2v-4.3zM182.1 633.2l.3 4.2-.3-.1zM182.1 637.3l-.2 .6 .5-.5zM182.1 637.3l-.2 .6-.2-.3zM180.5 637.9h1.4l-.2-.3zM180.2 637.6h1.5l-1.2 .3zM180.2 637.6l.3 25.7v-25.4zM180.2 637.6l.3 25.7-.3 .3zM180.2 663.6l1.7-.3h-1.4zM180.2 663.6l1.7-.3-.2 .3zM181.9 663.3l-.2 .3 .7 .2zM181.7 663.6l.7 .2zM182.1 663.9l.3 4.2v-4.3zM182.1 663.9l.3 4.2-.3-.1zM182.1 668l-.2 .6 .5-.5zM182.1 668l-.2 .6-.2-.3zM180.5 668.6h1.4l-.2-.3zM180.2 668.3h1.5l-1.2 .3zM180.2 668.3l.3 19.6v-19.3zM180.2 668.3l.3 19.6-.3 .2zM180.2 688.1l8.7 8.4-8.4-8.6zM180.2 688.1l8.7 8.4-.1 .3zM188.9 696.5l-.1 .3 40.1-.3zM188.8 696.8l40.1-.3 .3 .3zM228.9 694.9v1.6l.3 .3zM228.9 694.9l.3 .2v1.7zM229.4 694.4l-.5 .5 .3 .2zM229.4 694.4l.2 .4-.4 .3zM229.4 694.4l.2 .4 4-.4zM229.6 694.8l4-.4-.1 .4zM233.6 694.4l-.1 .4 .6 .1zM233.5 694.8l.6 .1-.3 .2zM233.8 695.1l.3 1.4v-1.6zM233.8 695.1l.3 1.4-.3 .3zM233.8 696.8l45.5-.3h-45.2zM233.8 696.8l45.5-.3 .3 .3zM279.3 694.9v1.6l.3 .3zM279.3 694.9l.3 .2v1.7zM279.8 694.4l-.5 .5 .3 .2zM279.8 694.4l.1 .4-.3 .3zM279.8 694.4l.1 .4 4.2-.4zM279.9 694.8l4.2-.4-.1 .4zM284.1 694.4l-.1 .4 .6 .1zM284 694.8l.6 .1zM284.3 695.1l.3 1.4v-1.6zM284.3 695.1l.3 1.4-.3 .3zM284.6 696.5l-.3 .3 45.9-.3zM284.3 696.8l45.9-.3 .3 .3zM330.2 694.9v1.6l.3 .3zM330.2 694.9l.3 .2v1.7zM330.6 694.4l-.4 .5 .3 .2zM330.6 694.4l.2 .4-.3 .3zM330.6 694.4l.2 .4 3.8-.4zM330.8 694.8l3.8-.4-.2 .4zM334.6 694.4l-.2 .4 .6 .1zM334.4 694.8l.6 .1zM334.7 695.1l.3 1.4v-1.6zM334.7 695.1l.3 1.4-.3 .3zM335 696.5l-.3 .3 45.5-.3zM334.7 696.8l45.5-.3 .3 .3zM380.2 694.9v1.6l.3 .3zM380.2 694.9l.3 .2v1.7zM380.2 694.9l.3 .2 .2-.7zM380.7 694.4l.2 .4-.4 .3zM380.7 694.4l.2 .4 4-.4zM380.9 694.8l4-.4-.2 .4zM384.9 694.4l-.2 .4 .7 .1zM384.7 694.8l.7 .1zM385.1 695.1l.3 1.4v-1.6zM385.1 695.1l.3 1.4-.3 .3zM385.4 696.5l-.3 .3 12.4-.3zM385.1 696.8l12.4-.3 .3 .3zM397.5 675.4v21.1l.3 .3zM397.5 675.4l.3 .3v21.1zM397.5 675.4l.3 .3 24-.3zM397.8 675.7l24-.3-.3 .3zM421.8 675.4l-.3 .3 .3 20.8zM421.5 675.7l.3 20.8-.3 .3zM421.8 696.5l-.3 .3 10.9-.3zM421.5 696.8l10.9-.3 .4 .3zM432.4 694.8v1.7l.4 .3zM432.4 694.8l.4 .3v1.7zM432.4 694.8l.4 .3 1.1-.3zM432.8 695.1l1.1-.3 .3 .3z"/>
<path d="M228.9 619.4v3.1l.3-.1zM228.9 619.4l.3 .2v2.8zM229.4 618.9l-.5 .5 .3 .2zM229.4 618.9l.2 .3-.4 .4zM229.4 618.9l.2 .3 4-.3zM229.6 619.2l4-.3-.1 .3zM233.6 618.9l-.1 .3 .6 .2zM233.5 619.2l.6 .2-.3 .2zM233.8 619.6l.3 2.9v-3.1zM233.8 619.6l.3 2.9-.3-.1zM233.8 622.4l-.2 .6 .5-.5zM233.8 622.4l-.2 .6zM229.4 623h4.2l-.1-.3zM229.6 622.7h3.9l-4.1 .3zM228.9 622.5l.5 .5 .2-.3zM228.9 622.5l.7 .2z"/>
<path d="M279.3 619.4v3.1l.3-.1zM279.3 619.4l.3 .2v2.8zM279.8 618.9l-.5 .5 .3 .2zM279.8 618.9l-.2 .7zM279.8 618.9l.1 .3 4.2-.3zM279.9 619.2l4.2-.3-.1 .3zM284.1 618.9l-.1 .3 .6 .2zM284 619.2l.6 .2-.3 .2zM284.3 619.6l.3 2.9v-3.1zM284.3 619.6l.3 2.9-.3-.1zM284.3 622.4l-.2 .6 .5-.5zM284 622.7l.3-.3-.2 .6zM279.8 623h4.3l-.1-.3zM279.9 622.7h4.1l-4.2 .3zM279.3 622.5l.5 .5 .1-.3zM279.3 622.5l.6 .2z"/>
<path d="M330.2 619.4l.3 .2 .2-.7zM330.7 618.9l.1 .3-.3 .4zM330.7 618.9l.1 .3 3.8-.3zM330.8 619.2l3.8-.3-.2 .3zM334.6 618.9l-.2 .3 .6 .2zM334.4 619.2l.6 .2-.3 .2zM334.7 619.6l.3 2.9v-3.1zM334.7 619.6l.3 2.9-.3-.1zM334.7 622.4l-.2 .6 .5-.5zM334.7 622.4l-.2 .6zM330.7 623h3.8l-.1-.3zM330.8 622.7h3.6l-3.7 .3zM330.2 622.5l.5 .5 .1-.3zM330.2 622.5l.3-.1 .3 .3zM330.2 619.4v3.1l.3-.1zM330.2 619.4l.3 .2v2.8z"/>
<path d="M214.7 600.9l57.1-.2h-56.8zM214.7 600.9l57.1-.2 .3 .2zM271.8 597.2v3.5l.3 .2zM271.8 597.2l.3 .3v3.4zM271.8 597.2l.3 .3 3.7-.3zM272.1 597.5l3.7-.3-.3 .3zM275.8 597.2l-.3 .3 .3 3.2zM275.5 597.5l.3 3.2-.3 .2zM275.8 600.7l-.3 .2 47.9-.2zM275.5 600.9l47.9-.2 .3 .2zM323.4 440.9v159.8l.3 .2zM323.4 440.9l.3-.3v160.3zM321.1 440.9h2.3l.3-.3zM321.1 440.9l.3-.3h2.3zM321.1 436.4v4.5l.3-.3zM321.1 436.4l.3-.3v4.5zM275.5 436.4h45.6l.3-.3zM275.3 436.1h46.1l-45.9 .3zM275.3 436.1l.2 1zM275.3 436.1l.2 1zM270.8 437.1h4.7l-.2-.3zM270.8 437.1l.3-.3h4.2zM270.8 436.4v.7l.3-.3zM270.8 436.4l.3-.3v.7zM223.3 436.4h47.5l.3-.3zM223 436.1h48.1l-47.8 .3zM223 436.1l.3 80.9v-80.6zM223 436.1l.3 80.9-.3 .3zM223.3 517l-.3 .3 1.2-.3zM223 517.3l1.2-.3-.3 .3zM223.9 517.3l.3 16v-16.3zM223.9 517.3l.3 16-.3-.3zM215 533.3h9.2l-.3-.3zM214.7 533h9.2l-8.9 .3zM214.7 533l.3 67.7v-67.4zM214.7 533l.3 67.7-.3 .2z"/>
<path d="M272 516.7v4.2l.3-.3zM272 516.7l.3 .3v3.6zM272 516.7l.3 .3 3.4-.3zM272.3 517l3.4-.3-.3 .3zM275.7 516.7l-.3 .3 .3 3.9zM275.4 517l.3 3.9-.3-.3zM272 520.9h3.7l-.3-.3zM272 520.9l.3-.3h3.1z"/>
<path d="M277.4 384.6h46.3l-.3-.3zM277.4 384.6l.3-.3h45.7zM277.4 384v.6l.3-.3zM277.4 384l.3-.3v.6zM270 384h7.4l.3-.3zM269.7 383.7h8l-7.7 .3zM269.7 383.7l.3 .9zM269.7 383.7l.3 .9zM230.2 384.6h39.8l-.3-.3zM230.2 384.6l.3-.3h39.2zM230.2 383.4v1.2l.3-.3zM230.2 383.4l.3-.3v1.2zM223.9 383.4h6.3l.3-.3zM223.9 383.4l.3-.3h6.3zM223.9 287.4v96l.3-.3zM224.2 287.1v96l-.3-95.7zM214.7 287.4h9.2l.3-.3zM215 287.1h9.2l-9.5 .3zM214.7 220.2v67.2l.3-.3zM214.7 220.2l.3 .3v66.6zM214.7 220.2l.3 .3 55-.3zM215 220.5l55-.3-.3 .3zM269.7 220.5l.3 3v-3.3zM269.7 220.5l.3 3-.3 .3zM269.7 223.8l6.8-.3h-6.5zM269.7 223.8l6.8-.3 .3 .3zM276.5 220.2v3.3l.3 .3zM276.5 220.2l.3 .3v3.3zM276.5 220.2l.3 .3 32.1-.3zM276.8 220.5l32.1-.3-.2 .3zM308.7 220.5l.2 6.6v-6.9zM308.7 220.5l.2 6.6-.2 .3zM308.7 227.4l15-.3h-14.8zM308.7 227.4l15-.3-.3 .3zM323.7 227.1l-.3 .3 .3 157.2zM323.4 227.4l.3 157.2-.3-.3z"/>
<path d="M271.4 299.4v5.3l.3-.3zM271.4 299.4l.3 .3v4.7zM271.4 299.4l.3 .3 4.7-.3zM271.7 299.7l4.7-.3-.3 .3zM276.4 299.4l-.3 .3 .3 5zM276.1 299.7l.3 5-.3-.3zM271.4 304.7h5l-.3-.3zM271.4 304.7l.3-.3h4.4z"/>
<path d="M182.3 214.4v2.1l.3-.3zM182.3 214.4l.3-.3v2.1zM180.2 214.4h2.1l.3-.3zM180.2 214.4l.3-.3h2.1zM180.2 188.7v25.7l.3-.3zM180.2 188.7l.3 .3v25.1zM180.2 188.7l.3 .3 1.3-.3zM180.5 189l1.3-.3 .3 .3zM181.8 183.4v5.3l.3 .3zM181.8 183.4l.3-.3v5.9zM180.2 183.4h1.6l.3-.3zM180.2 183.4l.3-.3h1.6zM180.2 158.2v25.2l.3-.3zM180.2 158.2l.3 .3v24.6zM180.2 158.2l.3 .3 1.3-.3zM180.5 158.5l1.3-.3 .3 .3zM181.8 152.9v5.3l.3 .3zM181.8 152.9l.3-.3v5.9zM180.2 152.9h1.6l.3-.3zM180.2 152.9l.3-.3h1.6zM180.2 127v25.9l.3-.3zM180.2 127l.3 .3v25.3zM180.2 127l.3 .3 3.7-.3zM180.5 127.3l3.7-.3 .3 .3zM184.2 125v2l.3 .3zM184.2 125l.3 .3v2zM184.2 125l.3 .3 44.4-.3zM184.5 125.3l44.4-.3-.3 .3zM228.9 125l-.3 .3 .3 1.3zM228.6 125.3l.3 1.3-.3 .1zM228.6 126.7l.6 .2-.3-.3zM228.6 126.7l.6 .2-.1 .3zM229.2 126.9l-.1 .3 4.8-.3zM229.1 127.2l4.8-.3 .1 .3zM234.2 126.6l-.2 .6zM234.2 126.6l.3 .1-.5 .5zM234.2 125v1.6l.3 .1zM234.2 125l.3 .3v1.4zM234.2 125l.3 .3 44.8-.3zM234.5 125.3l44.8-.3-.4 .3zM278.9 125.3l.4 1.3v-1.6zM278.9 125.3l.4 1.3-.4 .1zM278.9 126.7l.7 .2-.3-.3zM278.9 126.7l.7 .2-.2 .3zM279.6 126.9l-.2 .3 5-.3zM279.4 127.2l5-.3 .1 .3zM284.6 126.6l-.1 .6zM284.6 126.6l.3 .1-.4 .5zM284.6 125v1.6l.3 .1zM284.6 125l.3 .3v1.4zM284.6 125l.3 .3 45.1-.3zM284.9 125.3l45.1-.3-.3 .3zM329.7 125.3l.3 1.3v-1.6zM329.7 125.3l.3 1.3-.3 .1zM329.7 126.7l.6 .2-.3-.3zM329.7 126.7l.6 .2-.1 .3zM330.3 126.9l-.1 .3 4.7-.3zM330.2 127.2l4.7-.3 .1 .3zM335.2 126.6l-.3 .3 .1 .3zM335.2 126.6l.3 .1-.5 .5zM335.2 125v1.6l.3 .1zM335.2 125l.3 .3v1.4zM335.2 125l.3 .3 44.8-.3zM335.5 125.3l44.8-.3-.4 .3zM379.9 125.3l.4 1.6v-1.9zM379.9 125.3l.4 1.6-.4 .3zM379.9 127.2l8-.3h-7.6zM379.9 127.2l8-.3 .3 .3zM387.9 125v1.9l.3 .3zM387.9 125l.3 .3v1.9zM387.9 125l.3 .3 37.4-.3zM388.2 125.3l37.4-.3-.2 .3zM425.6 125l-.2 .3 8.8 8zM425.4 125.3l8.8 8-.3 .2zM433.9 133.5l.3 32.9v-33.1zM433.9 133.5l.3 32.9-.3-.3zM427.3 166.4h6.9l-.3-.3zM427 166.1h6.9l-6.6 .3zM427 166.1l.3 3.3v-3zM427 166.1l.3 3.3-.3-.3zM384.9 169.4h42.4l-.3-.3zM385.2 169.1h41.8l-42.1 .3zM384.9 169v.4l.3-.3zM384.9 169l.3-.1zM384.6 168.7l.3 .3 .3-.1zM384.7 168.4l.5 .5-.6-.2zM369.7 168.7h14.9l.1-.3zM369.4 168.4h15.3l-15 .3zM369.4 168.4l.3 30.5v-30.2zM369.4 168.4l.3 30.5-.3 .3zM369.7 198.9l-.3 .3 11.9-.3zM369.4 199.2l11.9-.3-.3 .3zM381.3 198.9l-.3 .3 .3 15.8zM381 199.2l.3 15.8-.3-.3zM380.7 215h.6l-.3-.3zM380.5 214.7h.5l-.3 .3zM380.5 214.7l-.1 .7zM380.5 214.7l-.1 .7-.3-.1zM380.1 215.3l.2 1.2 .1-1.1zM380.1 215.3l.2 1.2-.3-.3zM334.6 216.5h45.7l-.3-.3zM334.6 216.5l.3-.3h45.1zM334.6 215.1v1.4l.3-.3zM334.6 215.1l.3-.3v1.4zM203.9 215.1h130.7l.3-.3zM203.8 214.8h131.1l-131 .3zM203.8 214.8l-.3 .6 .4-.3zM203.2 215.3l.6-.5-.3 .6zM203.2 215.3l.3 1.2v-1.1zM203.2 215.3l.3 1.2-.3-.3zM182.3 216.5h21.2l-.3-.3zM182.6 216.2h20.6l-20.9 .3z"/>
<path d="M228.3 197.6v5l.3-.3zM228.3 197.6l.3 .3v4.4zM228.3 197.6l.3 .3 6.2-.3zM228.6 197.9l6.2-.3-.3 .3zM234.8 197.6l-.3 .3 .3 4.7zM234.5 197.9l.3 4.7-.3-.3zM228.3 202.6h6.5l-.3-.3zM228.6 202.3h5.9l-6.2 .3z"/>
<path d="M278.7 197.6v5l.3-.3zM278.7 197.6l.3 .3v4.4zM278.7 197.6l.3 .3 6.2-.3zM279 197.9l6.2-.3-.3 .3zM285.2 197.6l-.3 .3 .3 4.7zM284.9 197.9l.3 4.7-.3-.3zM278.7 202.6h6.5l-.3-.3zM279 202.3h5.9l-6.2 .3z"/>
<path d="M329.4 197.6v5l.2-.3zM329.4 197.6l.2 .3v4.4zM329.4 197.6l.2 .3 6.2-.3zM329.6 197.9l6.2-.3-.3 .3zM335.8 197.6l-.3 .3 .3 4.7zM335.5 197.9l.3 4.7-.3-.3zM329.4 202.6h6.4l-.3-.3zM329.6 202.3h5.9l-6.1 .3z"/>
<path d="M328.8 312.2l.3 .3 103-.3zM329.1 312.5l103-.3 .3 .3zM432.1 308.5v3.7l.3 .3zM432.4 308.2v4.3l-.3-4zM430.3 308.5h1.8l.3-.3zM430.3 308.5l.3-.3h1.8zM430.3 238.1v70.4l.3-.3zM430.3 238.1l.3 .3v69.8zM430.3 238.1l.3 .3 15.2-.3zM430.6 238.4l15.2-.3-.3 .3zM445.5 238.4l.3 144.1v-144.4zM445.5 238.4l.3 144.1-.3-.3zM328.8 382.5h117l-.3-.3zM328.8 382.5l.3-.3h116.4zM328.8 312.2v70.3l.3-.3zM328.8 312.2l.3 .3v69.7z"/>
</g>
<!-- layer: WALLS -->
<g fill="#000" stroke="#000" stroke-width=".41">
<path d="M501.1 763.8l10 1v-1zM501.1 763.8l10 1h-10z"/>
<path d="M521.1 763.8l10 1v-1zM521.1 763.8l10 1h-10z"/>
<path d="M546.7 765.6l.2 .4 3.6-1.9zM546.9 766l3.6-1.9 .2 .4z"/>
</g>
<!-- layer: principalplans -->
<g fill="none" stroke="#000" stroke-width=".41">
<path d="M492.1 763.8v1M493.1 763.8v1M494.1 763.8v1M495.1 763.8v1M496.1 763.8v1M501.1 763.8v1M511.1 763.8v1M521.1 763.8v1M531.1 763.8v1M541.1 763.8h-50v1h50M547 765.6a3.9 3.9 0 0 1 4.2-5.2 3.9 3.9 0 0 1 2.6 6.3 3.9 3.9 0 0 1-6.7-.9M549.1 760.5l1.5 3.8"/>
<path d="M550.5 764.1l-3.8 1.5M550.7 764.5l-3.8 1.5M554.5 762.7l-3.9 1.6 1.6 3.8"/>
<circle cx="550.7" cy="764.3" r="4.1"/>
</g>
<text font-size="5" x="442.1" y="830.5">PRINCIPAL PLANS © Copyright 2019. All rights reserved.</text>
<text font-size="4.3" x="9.7" y="733" transform="rotate(-90 9.7 733)">PLEASE NOTE, THIS IS AN A1 PLAN, IT SHOULD NOT BE ENLARGED OR SHRUNK TO FIT. WHEN PRINTING SET THE SCALE TO ´NONE´</text>
<g font-size="4.1">
<text x="282.1" y="798.3">drawing address</text>
<text x="366.1" y="798.3">location/details</text>
<text x="447.8" y="798.2">date</text>
<text x="461.9" y="803">12/09/19</text>
<text x="501.2" y="798.2">scale</text>
<text x="282.3" y="806.3">BANK OF ENGLAND SPORTS CENTRE</text>
<text x="366" y="806.1">FIRST FLOOR</text>
<text x="500.9" y="804.6">1/100</text>
<text x="282.3" y="812.7">PRIORY LANE</text>
<text x="366" y="813">THE GRANGE</text>
<text x="446.4" y="813.8">dwg. no.</text>
<text x="499.2" y="813.8">sheet</text>
<text x="282.4" y="818.8">LONDON, SW15 5JQ</text>
<text x="366.1" y="819.1">NET INTERNAL AREA</text>
<text x="460.8" y="820.4">PP6002-50</text>
<text x="503.4" y="821.5">A1</text>
</g>
<g font-size="3.5">
<text x="298.2" y="727.7">FIRST</text>
<text x="298.2" y="732">FLOOR</text>
</g>
<text font-size="1.9" x="545.6" y="767.2" transform="rotate(-112 545.6 767.2)">N</text>
<g font-size="1.7">
<text x="490.6" y="767.1">0</text>
<text x="491.1" y="762.2">SCALE 1:100</text>
<text x="500.6" y="767.1">1</text>
<text x="510.6" y="767.1">2</text>
<text x="520.5" y="767.1">3</text>
<text x="530.5" y="767.1">4</text>
<text x="540.5" y="767.1">5</text>
</g>
<g font-size="1.4" fill="#808080">
<text x="401.5" y="180.6">UP</text>
<text x="427.6" y="199.5">UP</text>
<text x="450.6" y="313.9">UP</text>
<text x="438.3" y="333.3">UP</text>
<text x="280.7" y="396.6">UP</text>
<text x="292.8" y="427.7">UP</text>
<text x="307.7" y="427.7">UP</text>
<text x="427.9" y="622">UP</text>
<text x="401.4" y="644.3">UP</text>
</g>
</svg>
